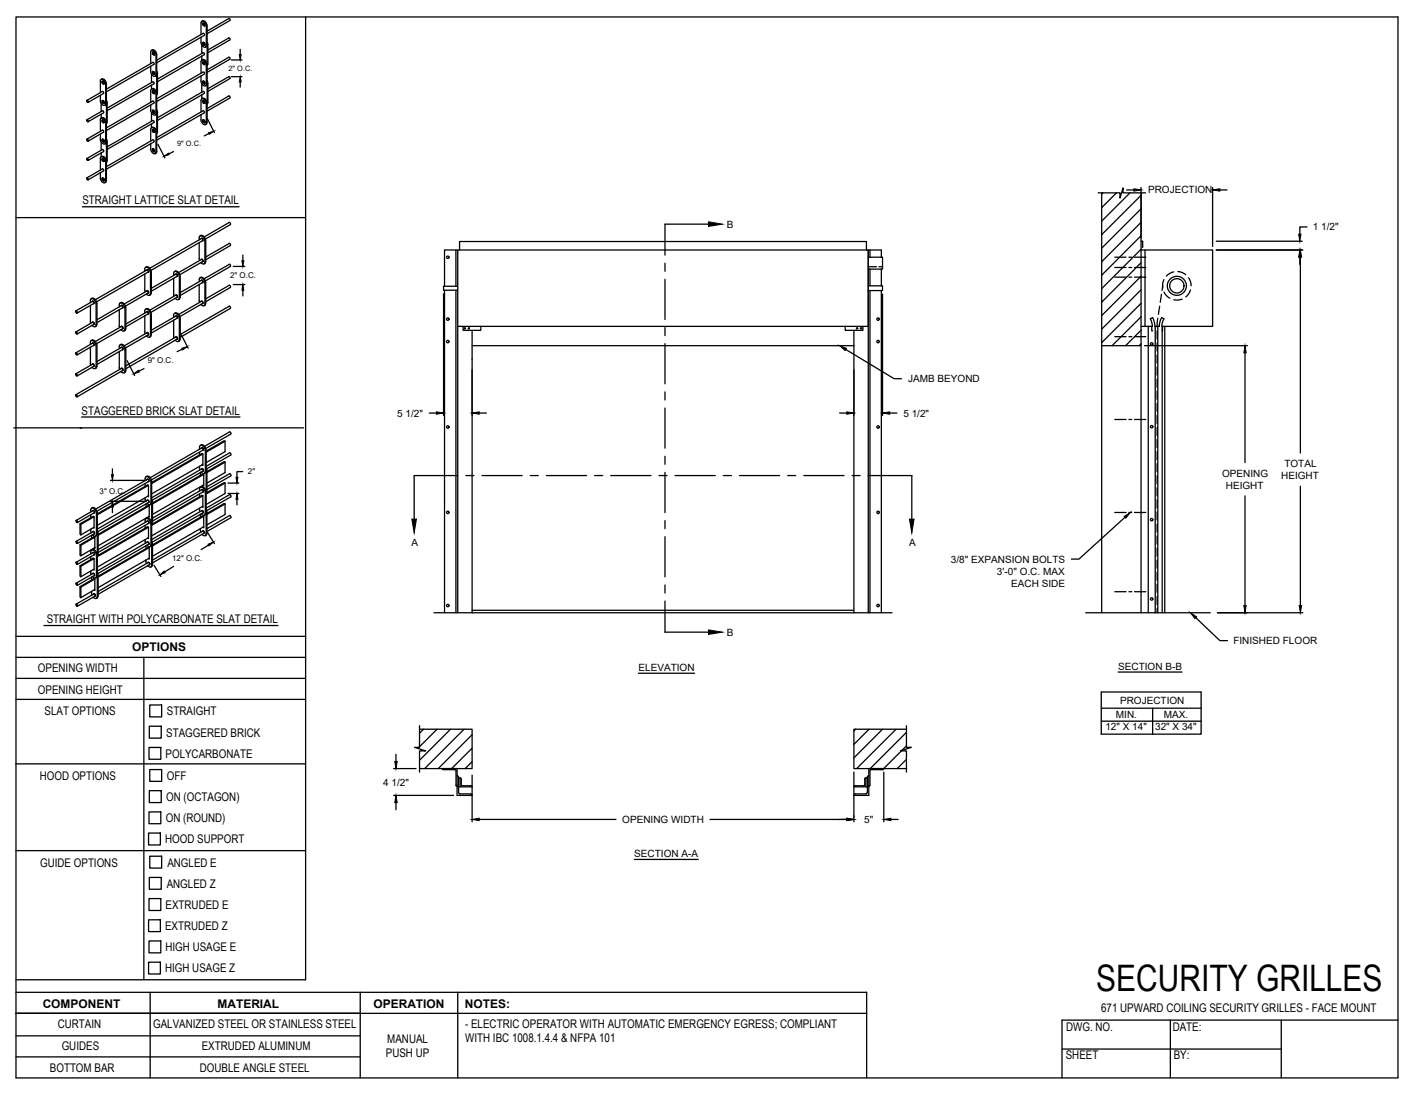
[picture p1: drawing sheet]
<svg xmlns="http://www.w3.org/2000/svg" width="279mm" height="216mm" viewBox="0 0 279 216" stroke-linecap="round" stroke-linejoin="round" font-family="sans-serif">
<!-- layer: PUSH UP -->
<g fill="none" stroke="#000" stroke-width=".25">
<path d="M216.7 38.1h4.3v1l.6-2v1h4.4M217.4 38.1v82.8M217.6 38.1l-.2 .2M220.3 38.1l-2.9 2.9M223 38.1l-5.6 5.5M225.1 38.1v82.8M225.1 38.5l-7.7 7.8M87.7 57.3v63.6M90 49.3v7.2M90 57.3v63.6M90.3 49.3v71.6M90.3 56.5h-2.8v.8h2.8"/>
<path d="M90.7 49.3v-1.6h80.3v1.6M171.3 56.4h2.8v.9h-2.8M171.3 50.8h2.8v2.3h-2.8M171.3 49.3v71.6M171.3 52.6h1.7M171.7 49.3v1.5M171.7 53.1v3.3M171.7 57.3v63.6M173.4 52.6h.7M173.9 50.8v-1.5h-86.2v7.2M173.9 53.1v3.3M173.9 57.3v63.6"/>
<path d="M220 50.8h2.2M220 52.8h2.2M220 54.7h2.2M222.8 50.8h.5M222.8 52.8h.5M222.8 54.7h.5M223.9 50.8h2.2M223.9 52.8h2.2M223.9 54.7h2.2M225.1 41.2l-7.7 7.8M225.1 43.9l-7.7 7.7M225.1 46.5l-7.7 7.8"/>
<path d="M225.1 49.3h14.2v15.1h-10M225.1 47.6h.4v1.3M225.1 49.2l-7.7 7.8M225.1 51.9l-7.7 7.7M225.1 54.5l-7.7 7.8M225.1 57.2l-7.7 7.8M225.1 59.9l-7.7 7.7M225.9 49.3v15.1M229.2 58.1l-.3 1.5M229.4 56.4l-.1 .9M229.7 55.2l-.2 .5-.1 1.1M229.7 57.6l.5 .8 .6 .4"/>
<path d="M231.6 53.7l-.7 .2-.8 .6M232.4 53.6l.9 .2 .7 .4M233.3 59l-1 .2h-.7M234.5 54.8l.4 .7 .1 .9M234.9 57.2l-.2 .6-.7 .8M90.3 64.4h81M91.4 64.4v.8h3.5v-.8M93.2 65.2v55.7M93.2 68.2h75.3M166.8 64.4v.8h3.5v-.8M168.5 65.2v55.7M217.4 68.2h7.7"/>
<path d="M220 66.4h2.2M222.8 66.4h.5M223.9 66.4h2.2M225.1 64.4h2.3M225.1 62.5l-5.7 5.7M225.1 65.2l-3 3M225.1 67.8l-.3 .4M226.6 64.4v56.5M227 62.9l.3 .7 .1 .8M227.3 64.4v.9h.1M227.4 62.7l.4 1 .1 .7h.9M227.4 62.7l-.4 .2"/>
<path d="M227.9 64.4v56.5M228.3 65.3v1.6M228.3 67.7v1.6M228.3 70.1v1.6M228.3 72.5v1.5M228.3 74.8v1.6M228.3 77.2v1.6M228.3 79.6v1.6M228.5 62.8l-.2 1.7M228.5 64.4v56.5M228.8 60.4l-.2 1.6M229.2 62.7l-.4 1-.1 .7"/>
<path d="M229.2 62.7l.5 .2M229.3 64.4v56.5M229.4 64.4v.9h-.1M229.7 62.9l-.3 .7-.1 .8M229.8 64.4v56.5M220 82.8h2.2M222.8 82.8h.5M223.9 82.8h2.2M228.3 82v1.6M228.3 84.4v1.6M228.3 86.7v1.6M228.3 89.1v1.6"/>
<path d="M228.3 91.5v1.6M228.3 93.9v1.6M228.3 96.3v1.6M228.3 98.7v1.5M220 101.1h2.2M220 116.8h2.2M222.8 101.1h.5M222.8 116.8h.5M223.9 101.1h2.2M223.9 116.8h2.2M228.3 101v1.6M228.3 103.4v1.6"/>
<path d="M228.3 105.8v1.6M228.3 108.2v1.6M228.3 110.6v1.5M228.3 112.9v1.6M228.3 115.3v1.6M228.3 117.7v1.6M85.6 120.9h90.4M93.2 120.4h75.3M214.2 120.9h24.6M228.3 120.1v.8M82.7 147.5l-.3 .2M82.8 143.9h10.4v7.8h-10.4"/>
<path d="M82.8 143.2v4.3h-1l2.2 .7h-1.2v4.2M83.6 143.9l-.8 .8M86.2 143.9l-3.4 3.5M88.9 143.9l-6.1 6.1M90.2 155.2l-.2-.2-.1-3-2.4-.1-.3-.2h3v5.3h2.9l-.3-.3h-2l-.3-.3M90.2 153.1l.3 .3v3M90.2 155.2h.1M90.5 153.5h.3M90.8 153.5l.2 .2 .1 1.3 1.8 .1M90.8 153.5v1.8M91.6 143.9l-7.8 7.8M92.9 155l.2 .3h-2.6"/>
<path d="M93.2 145l-6.7 6.7M93.2 147.7l-4.1 4M93.2 150.3l-1.4 1.4M168.7 155l-.2 .3h2.7M168.7 155.1h1.7M168.8 156.7h2.1M168.8 143.9l-.3 .3M170.8 153.5l-.2 .2v1.1l-.2 .3M171.1 156.4l-.3 .3M171.2 153.5h-.3v1.8M171.2 153.4v3M171.4 153.1l-.3 .3"/>
<path d="M171.4 155.2h.1M171.5 143.9l-3 3M171.6 155l-.2 .2M171.7 152.1v2.9M174.1 143.9l-5.6 5.7M174.2 151.9h-2.3l-.3 .2M174.4 151.7l-.3 .2M174.4 151.7h-3v5.3h-2.9l.3-.3M176.8 143.9l-7.8 7.8M177.9 148.2l-3.5 3.5M178.9 143.9h-10.4v7.8h10.4M178.9 143.2v4.3h.9l-2.1 .7h1.2v4.2"/>
<path d="M178.9 144.5l-7.2 7.2M178.9 147.2l-1 .9M178.9 149.9l-1.9 1.8"/>
<circle cx="88.4" cy="50.8" r=".24"/>
<circle cx="232.2" cy="56.4" r="1.41"/>
<circle cx="232.2" cy="56.4" r="1.89"/>
<circle cx="88.4" cy="67.4" r=".24"/>
<circle cx="88.4" cy="63" r=".24"/>
<circle cx="91.7" cy="64.8" r=".12"/>
<circle cx="92.5" cy="64.8" r=".12"/>
<circle cx="169.1" cy="64.8" r=".12"/>
<circle cx="169.9" cy="64.8" r=".12"/>
<circle cx="173.3" cy="67.4" r=".24"/>
<circle cx="173.3" cy="63" r=".24"/>
<circle cx="227.2" cy="67.9" r=".24"/>
<circle cx="88.4" cy="84.3" r=".24"/>
<circle cx="173.3" cy="84.3" r=".24"/>
<circle cx="227.2" cy="84.2" r=".24"/>
<circle cx="88.4" cy="101.1" r=".24"/>
<circle cx="88.4" cy="119.5" r=".24"/>
<circle cx="173.3" cy="119.5" r=".24"/>
<circle cx="173.3" cy="101.1" r=".24"/>
<circle cx="227.2" cy="102.6" r=".24"/>
<circle cx="227.2" cy="118.2" r=".24"/>
</g>
<!-- layer: ANNOTATIONS -->
<g fill="none" stroke="#000" stroke-width=".25">
<path d="M45.7 15.1h2.1M45.7 11.8h2.1M47.4 9.7v1.1M47.4 16.2v1M31.2 28.5l1.3 2.7M34.2 29.9l-.9 .5M41 23.5l1.3 2.7M41.2 26.4l-.9 .4M222.3 37.5h1.4M225.1 37v9.9M239.3 37v11.6M240.7 37.5h1.4"/>
<path d="M46 56.2h2.3M46 52.6h2.3M47.9 50.3v1.2M47.9 57.3v1.1M87.5 58v24M174.1 58.1v23.9M240 49.3h17.1M240 47.6h16.9M256.5 50.8v1.4M256.6 50.8v38.6M257.9 44.8h-1.4v1.4M25.1 71.2l1.5 2.9"/>
<path d="M28.4 72.7l-1 .6M35.6 65.8l1.5 2.9M36 68.9l-1.1 .5M93.2 73v9M166.9 69l9.5 5.7h1.5M168.5 73v9M225.8 68.2h20.3M245.7 69.6v21.7M21.8 94.8h7.1M21.8 98.9h7.1M22.2 92.5v1.2M45 97.4h2.1"/>
<path d="M45 95.3h2.1M46.8 98.5v1.2M47.9 93.1h-1.1v1.1M84.7 81.5h1.4M94.6 81.5h1.4M165.7 81.5h1.4M175.6 81.5h1.4M245.7 97.9v21.6M256.6 95.9v23.6M22.2 100.1v1.1M30.4 111.6l1.4 2.2M34.2 111.8l-1.7 1.1"/>
<path d="M41 105.1l1.3 2.2M41.1 107.6l-1.4 .9M222 102.1l-9.1 8.2h-1.5M126 132.9h11.1M217.3 136.6h19.7v8.3h-19.7zM217.3 139.8h19.7M220.6 132.6h12.6M227.4 139.8v5.1M235.9 121.9l4.8 4.5h1.5M240.2 120.9h16.9M77.7 151.7h4.4M77.7 157h11.8"/>
<path d="M78.1 148.9v1.4M78.1 158.4v1.4M93.2 153v9.2M168.5 152.4v9.8M174.4 152.4v9.8M217.3 142.3h19.7M94.6 161.7h26.9M125.2 169.6h12.6M140.1 161.7h27M175.8 161.7h1.4"/>
</g>
<g fill="#000" stroke="#000" stroke-width=".2">
<path d="M47.4 15.1l.2 1.1h-.4zM47.2 10.8h.4l-.2 1zM32.4 30.8l.8-.6 .2 .3zM41.1 26.2l1.1-.3-.9 .6zM223.7 37.3l1.4 .2-1.4 .2zM239.3 37.5l1.4-.2v.4zM47.9 56.2l.2 1.1h-.4zM47.7 51.5h.4l-.2 1.1zM256.5 49.3l.2 1.5h-.5zM256.2 46.2h.5l-.2 1.4zM256.6 49.3l.2 1.5h-.5zM26.4 73.8l.9-.7 .2 .3z"/>
<path d="M35.9 68.7l1.1-.3-1 .7zM165.7 68.2l1.3 .5-.2 .5zM245.7 68.2l.2 1.4h-.5zM22 93.7h.4l-.2 1.1zM46.8 97.4l.1 1.1h-.3zM46.6 94.2h.3l-.1 1.1zM86.1 81.3l1.4 .2-1.4 .2zM93.2 81.5l1.4-.2v.4zM167.1 81.3l1.4 .2-1.4 .2zM174.1 81.5l1.5-.2v.4zM22.2 98.9l.2 1.2h-.4zM31.5 113.5l.9-.8 .2 .3z"/>
<path d="M41.1 107.4l1-.4-.8 .7zM221.8 101.9l1.2-.8-.9 1.2zM245.4 119.5h.5l-.2 1.4zM256.3 119.5h.5l-.2 1.4zM234.9 120.9l1.2 .8-.3 .4zM77.9 150.3h.5l-.3 1.4zM78.1 157l.3 1.4h-.5zM93.2 161.7l1.4-.2v.4zM167.1 161.5l1.4 .2-1.4 .2zM174.4 161.7l1.4-.2v.4z"/>
</g>
<!-- layer: PUSH UP -->
<path d="M93.2 71h.1" fill="none" stroke="#000" stroke-width=".2"/>
<!-- layer: SECTION CUTS -->
<g fill="none" stroke="#000" stroke-width=".25">
<path d="M131.2 51.9v1.6M131.2 55.1v8M139.8 44.2h-8.6v6.2M131.2 64.6v1.6M131.2 67.8v8M131.2 77.3v1.6M90.3 93.9h-8.6v8.5M91.9 93.9h1.6M95.1 93.9h7.9M104.6 93.9h1.6M107.8 93.9h7.9M117.3 93.9h1.6"/>
<path d="M120.5 93.9h7.9M130 93.9h1.6M131.2 80.5v8M131.2 90v1.6M131.2 93.2v8M133.2 93.9h7.9M142.7 93.9h1.6M145.9 93.9h7.9M155.4 93.9h1.6M158.6 93.9h7.9M168.1 93.9h1.6M171.3 93.9h8.6v8.5"/>
<path d="M131.2 102.7v1.6M131.2 105.9v8M131.2 115.4v1.6M131.2 118.6v6.2h8.6"/>
</g>
<path d="M139.8 43.8l2.7 .4-2.7 .5zM81.3 102.4h.9l-.5 2.8zM179.5 102.4h.9l-.5 2.8zM139.8 124.3l2.7 .5-2.7 .4z" fill="#000" stroke="#000" stroke-width=".2"/>
<!-- layer: DETAILS -->
<g fill="none" stroke="#000" stroke-width=".25">
<path d="M17.2 19.8l.2 .1v.3l-.3-.1zM19.8 16l.1-.2a.77 .77 0 0 1 .9 .8M19.8 19.8v.3a.72 .72 0 0 0 1 .6v-.3M19.8 16v2.3M19.8 18.8v1M20.1 15.6a.86 .86 0 0 1 .9 .9M20.1 15.6l-.1 .1M20.2 16l.3 .2v.4l-.3-.2zM20.2 19.9l.3 .2v.3l-.3-.2zM20.2 16h.2l.1 .2v.3M20.2 19.9l.2-.1 .1 .2v.4M20.2 18l.2 .2v.2"/>
<path d="M20.2 18.1l-3.1 1.7M20.2 16.2l.2 .3zM20.2 20l.2 .3zM20.4 18.4l-3 1.8M20.6 16.6h-.1M20.8 16.6v3.8M21 19.7l.1 .5M21 16.5v19.1M29.7 10.3l.1-.3a.77 .77 0 0 1 1 .9M29.7 10.3v2.3M29.9 9.9a.73 .73 0 0 1 .8 .1 .73 .73 0 0 1 .2 .8v19.1l-.3 .4M29.9 16.8v.8a.73 .73 0 0 1 .8 .1 .73 .73 0 0 1 .2 .7"/>
<path d="M29.9 14.6v1.7M30.1 17.9l.3 .2v.4l-.3-.2zM30.1 14.1l.3 .2v.4l-.3-.2zM30.1 10.3l.3 .2v.3l-.3-.1zM30.1 12.3l-9.1 5.3M30.1 20l-9.1 5.2M30.1 19.9l.3 .2v.2l-9.4 5.5M30.1 12.3l.3 .1v.3l-9.4 5.4M30.2 17.9h-.1M30.2 14.1h-.1M30.2 10.3h-.1M30.2 18.1l.1 .3z"/>
<path d="M30.2 14.2l.1 .4zM30.2 10.4l.1 .3zM30.2 17.9l.3 .2-.1 .4M30.2 14.1l.3 .2-.1 .4M30.2 10.3l.3 .1-.1 .5M30.8 10.9l-.1 4.1a.77 .77 0 0 1-1-.9v-1M30.9 14.6l-.3 .4M30.9 14l.2 .5v3.8l-.2 .4M31.1 15.6l9-5.2 .2 .1v.3l-9.2 5.3M39.8 4.2a.73 .73 0 0 1 .8 .1 .73 .73 0 0 1 .3 .7M39.8 18.7v.8a.73 .73 0 0 1 .8 .1 .73 .73 0 0 1 .3 .7M39.8 8.9v1.7"/>
<path d="M39.8 11.1v.8l.2-.1M39.8 16.5v1.7M40 11.8a.86 .86 0 0 1 .9 .9M40 4.6l.3-.1 .1 .2v.4M40 8.4h.3l.1 .1v.4M40 12.2h.3l.1 .1v.4M40 16h.3l.1 .2v.3M40 19.9l.3-.1 .1 .2v.4M40 4.6l.3 .1v.4l-.3-.2zM40 8.4l.3 .2v.3l-.3-.1zM40 12.2l.3 .2v.3l-.3-.1zM40 16l.3 .2v.4l-.3-.2z"/>
<path d="M40 19.9l.3 .2v.3l-.3-.2zM40.1 4.7l.2 .3zM40.1 8.5l.2 .3zM40.1 12.3l.2 .3zM40.1 16.2l.2 .3zM40.1 20l.2 .3zM40.3 7v-.3l-.2-.1-9.2 5.3M40.3 14.6v-.3l-.2-.1-9.2 5.3M40.3 7l-9.4 5.4M40.3 14.6l-9.4 5.4M40.4 16.6h-.1M40.4 12.7l-.1 .1"/>
<path d="M40.4 8.9l-.1 .1M40.4 5.1h-.1M40.7 5.2l-.1 4a.77 .77 0 0 1-.9-.8v-1.1M40.7 12.8l-.1 4.1a.77 .77 0 0 1-.9-.9v-1M40.7 5.1v-.2a.72 .72 0 0 0-1-.6v2.5M40.7 12.8v-.3a.72 .72 0 0 0-1-.6v2.6M40.9 16.5l-.3 .5M40.9 8.9l-.3 .4M40.9 15.9l.1 .5M40.9 8.3l.1 .5M40.9 5.1v19.1M41 12.6l-.1 .3"/>
<path d="M41 8.8v3.8M41 16.4v3.9M45.4 19.3v-.2l-.3-.2-4.2 2.5M45.4 15.5v-.3l-.3-.1-4.1 2.4M45.4 11.7v-.3l-.3-.1-4.2 2.5M45.4 7.9v-.3l-.3-.1-4.1 2.4M45.4 4v-.2l-.3-.2-4.2 2.5M45.4 7.9l-4.4 2.5M45.4 15.5l-4.4 2.5M45.4 4l-4.5 2.6M45.4 11.7l-4.5 2.6M45.4 19.3l-4.5 2.6"/>
<path d="M17.2 27.4l.2 .2v.2l-.3-.1zM17.2 35.1l.2 .1v.3l-.3-.1zM17.2 23.6l.2 .2v.2l-.3-.1zM17.2 31.3l.2 .1v.3l-.3-.2zM19.8 27.5v.2a.72 .72 0 0 0 1 .6v-.2M19.8 23.7l.1-.3a.77 .77 0 0 1 .9 .8M19.8 35.1v.3a.72 .72 0 0 0 1 .6v-.3M19.8 31.3l.1-.3a.77 .77 0 0 1 .9 .9M19.8 23.7v2.2M19.8 26.4v1.1M19.8 31.3v2.3M19.8 34.1v1"/>
<path d="M20 20.3v1.7M20 22.5v.8l.1-.1M20 28v1.7M20 30.2v.8l.1-.1M20.1 23.2a.86 .86 0 0 1 .9 1M20.1 30.9a.86 .86 0 0 1 .9 .9M20.2 27.5l.3 .2v.3l-.3-.1zM20.2 23.7l.3 .2v.3l-.3-.2zM20.2 35.2l.3 .1v.4l-.3-.2zM20.2 31.3l.3 .2v.4l-.3-.2zM20.2 27.5h.2l.1 .1v.4M20.2 23.7h.2l.1 .1v.4"/>
<path d="M20.2 35.2l.2-.1 .1 .2v.4M20.2 31.3h.2l.1 .2v.4M20.2 25.7l.2 .1v.3M20.2 33.3l.2 .1v.3M20.2 21.9l.2 .1v.3M20.2 29.5l.2 .1v.3M20.2 25.7l-3.1 1.8M20.2 33.3l-3.1 1.8M20.2 21.9l-3.1 1.7M20.2 29.5l-3.1 1.8M20.2 27.6l.2 .3zM20.2 23.8l.2 .3z"/>
<path d="M20.2 35.3l.2 .3zM20.2 31.4l.2 .3zM20.4 26.1l-3 1.8M20.4 33.7l-3 1.8M20.4 22.3l-3 1.7M20.4 29.9l-3 1.8M20.8 24.3v3.8M20.8 31.9v3.8M20.8 20.7l-.1 .1M20.8 28.3l-.1 .1M20.8 36l-.1 .1M21 20.3l-.2 .4"/>
<path d="M21 28l-.2 .3M21 35.6l-.2 .4M21 27.4l.1 .5M21.1 24.1l-.1 .3M21.1 31.7l-.1 .4M21.1 29l9-5.2 .3 .1v.3l-9.3 5.3M21.1 21.3l9-5.2 .3 .2v.2l-9.3 5.3M21.1 20.3v3.8M21.1 27.9v3.8M29.7 20.2l.1-2.5a.77 .77 0 0 1 1 .8l-.1 4.1a.77 .77 0 0 1-1-.8v-1.1M29.9 24.4v.8a.73 .73 0 0 1 .8 .1 .73 .73 0 0 1 .2 .8M29.9 22.3v1.6"/>
<path d="M30.1 29.4l.3 .2v.4l-.3-.2zM30.1 25.6l.3 .2v.3l-.3-.2zM30.1 21.8l.3 .2v.3l-.3-.2zM30.1 27.6l-9.1 5.3M30.1 27.6l.3 .1v.3M30.2 29.4h-.1M30.2 25.5l-.1 .1M30.2 21.7l-.1 .1M30.2 29.5l.1 .3zM30.2 25.7l.1 .3zM30.2 21.9l.1 .3zM30.2 29.4l.3 .2v.3"/>
<path d="M30.2 25.5l.3 .2-.1 .4M30.2 21.7l.3 .2v.4M30.4 28l-9.4 5.4M30.5 29.9l-.1 .1M30.5 22.3h-.1M30.8 26.2l-.1 4a.77 .77 0 0 1-1-.8v-1M30.8 26.1l-.1-.2a.72 .72 0 0 0-.9-.6l-.1 2.5M30.9 27.2l9.2-5.3 .2 .1v.3l-9.4 5.4M30.9 22.3l-.3 .4M30.9 21.7l.2 .5M31.1 22.2v3.8l-.2 .3M31.1 23.2l9-5.2 .2 .2v.2l-9.2 5.4"/>
<path d="M39.7 22.6a1.87 1.87 0 0 0 .3 1.8l.4 .2 .3-.4M40 23.7h.3l.1 .1v.4M40 23.7l.3 .2v.3l-.3-.2zM40.1 23.8l.2 .3zM40.4 24.2h-.1M40.4 20.4h-.1M40.7 20.4v3.9M40.7 20.4v-.2a.72 .72 0 0 0-1-.6v2.5M40.9 24.2l-.3 .4M41 20.2l-.1 .4M17.8 59.3l.2-.4a.95 .95 0 0 1 .9 1.1l.1 4.1M17.8 59.3v.4"/>
<path d="M18 59a.72 .72 0 0 1 1.1 .6v.3M18.2 59.5a.27 .27 0 0 1 .4 .1 .27 .27 0 0 1-.2 .3M18.3 59.4l.2 .2v.3l-3.3 1.9M18.3 59.5l-3.3 1.9M19.1 59.9v4.1M23.8 59.7a.98 .98 0 0 1 1 1v4.2l-.3 .4M23.9 59.7l-.2 .1M28.6 53.5l.1-.7a.98 .98 0 0 1 1 1l-.1 4.3-.4 .2-.3-.3M28.6 54.1v3.5M28.7 52.8l.2-.1a.95 .95 0 0 1 .9 1M28.9 57.4h.1a.27 .27 0 0 1 .3 .1 .27 .27 0 0 1-.1 .4M28.9 53.3h.1a.27 .27 0 0 1 .3 .1 .27 .27 0 0 1-.1 .3"/>
<path d="M29 53.2l.2 .2v.3l-10.1 5.9M29 57.4l.2 .1v.3l-4.4 2.6M29 53.3l-10.2 5.8M29 57.4l-4.5 2.6M29.6 52.9l10.1-5.8 .3 .1v.3l-10.2 5.9M29.7 58.2l-.2 .1M29.9 53.7l-.1 4.1-.1 .4M34.2 54l.2-.4a.99 .99 0 0 1 1 1l-.1 4.4-.4 .1-.3-.2M34.2 58.1l.1 .4M34.3 54v.4M34.3 54.9v3.2M34.4 53.6l.2-.1a.95 .95 0 0 1 .9 1"/>
<path d="M34.6 58.3v-.1a.27 .27 0 0 1 .4 .2 .27 .27 0 0 1-.1 .3M34.6 54.2v-.1a.27 .27 0 0 1 .4 .1 .27 .27 0 0 1-.1 .4M34.7 58.2l.2 .2v.2l-5.1 3M34.7 54.1l.2 .1v.3l-5 3M34.7 54.1l-4.8 2.8M34.7 58.2l-5.1 3M35.4 59l-.2 .1M35.5 58.6l-.1 .4M35.6 54.5v4.2M39.3 47.3l.2-.7a.95 .95 0 0 1 .9 1v4.3l-.4 .2-.4-.3M39.3 47.9l.1 3.5M39.3 55.6l.2-.8a.95 .95 0 0 1 .9 1v4.2a.32 .32 0 0 1-.4 .3l-.4-.2"/>
<path d="M39.3 56.2v3.1M39.3 59.3l.1 .4M39.6 54.7a.98 .98 0 0 1 1 1.1v4.1l-.2 .3M39.6 46.5a.95 .95 0 0 1 1 1M39.6 54.7l-.1 .1M39.6 46.5l-.1 .1M39.7 59.5a.27 .27 0 0 1 .3 .1 .27 .27 0 0 1-.1 .3M39.7 47.1a.26 .26 0 0 1 .3 .1 .26 .26 0 0 1-.1 .3M39.7 51.2a.26 .26 0 0 1 .3 .1 .26 .26 0 0 1-.1 .4M39.7 55.4v-.1a.26 .26 0 0 1 .3 .2 .26 .26 0 0 1-.1 .3M39.7 55.3l.3 .2v.2l-4.4 2.6M39.8 55.3l-4.2 2.4"/>
<path d="M40 51.6l-4.5 2.6M40 51.6v-.3l-.3-.1-4.4 2.6M40.4 52l-.1 .1M40.6 51.6l-.2 .4M40.6 47.5v4.1M45.2 56.3l.2 .1 .1 .3M45.2 52.1l.2 .2 .1 .3M45.2 48l.2 .2 .1 .2M45.2 43.9l.2 .1 .1 .3M45.2 56.3l-4.6 2.7M45.2 43.9l-4.9 2.9M45.2 48l-4.6 2.7"/>
<path d="M45.2 52.2l-4.9 2.8M45.5 48.5l-4.9 2.8M45.5 52.6l-5 2.8M45.5 44.3l-5 2.9M45.5 56.7l-4.9 2.8M15 61.4l.2 .1v.3l-.2-.2zM15 69.6l.2 .1v.3l-.2-.1zM15 77.9l.2 .1v.3l-.2-.1zM15 65.5l.2 .1v.3l-.2-.1zM15 73.8l.2 .1v.3l-.2-.2zM15 77.9l9-5.2 .2 .1v.3l-9 5.2M17.8 63.4l.1 .4"/>
<path d="M17.8 67.6l.2-.4a.98 .98 0 0 1 1 1l-.1 4.4-.4 .1-.4-.2M17.8 71.7l.1 .4M17.8 60.3v3.2M17.8 67.6v.4M17.8 68.5v3.2M18 67.2a.72 .72 0 0 1 1.1 .7v.2M18.2 63.6a.27 .27 0 0 1 .4 .1 .27 .27 0 0 1-.2 .4M18.2 71.9a.26 .26 0 0 1 .4 .1 .26 .26 0 0 1-.2 .3M18.2 67.8v-.1a.27 .27 0 0 1 .4 .1 .27 .27 0 0 1-.2 .4M18.3 63.6l.2 .1v.3M18.3 67.7l.2 .1v.3l-3.3 1.9M18.3 71.9l.2 .1v.3l-3.3 1.9"/>
<path d="M18.3 67.7l-3.3 1.9M18.3 63.6l-3.3 1.9M18.3 71.9l-3.3 1.9M18.5 64l-3.3 1.9M18.8 67.4l5.2-3 .2 .2v.2l-5.1 3M18.9 64.1l-.2 .4-.6-.3M19 72.6l-.2 .1M19.1 64l-.3 .5M19.1 72.3l-.2 .3M19.1 71.4l4.9-2.9 .2 .2v.3l-5.1 2.9M19.1 63.1l4.9-2.8 .2 .1v.3l-5.1 3M19.1 68.2v4.1"/>
<path d="M23.5 64.3l.1 .3M23.5 68.8l.2-.7a.95 .95 0 0 1 .9 1M23.5 69.4l.1 3.5M23.5 60.6l.2-.8a.95 .95 0 0 1 .9 1M23.5 61.1v3.2M23.8 68a.95 .95 0 0 1 1 1M23.9 68l-.2 .1M23.9 68.6a.27 .27 0 0 1 .4 .1 .27 .27 0 0 1-.2 .3M23.9 72.7a.27 .27 0 0 1 .4 .1 .27 .27 0 0 1-.2 .4M23.9 64.5v-.1a.27 .27 0 0 1 .4 .2 .27 .27 0 0 1-.2 .3M23.9 60.4v-.1a.26 .26 0 0 1 .4 .1 .26 .26 0 0 1-.2 .4M24.6 73.2l-.2 .4-.6-.3"/>
<path d="M24.6 64.9l-.2 .4-.6-.3M24.7 60.8v4.2M24.7 69.1v4.1M24.7 73.5l-.2 .1M24.8 73.1l-.2 .4M24.8 63.9l4.2-2.4 .2 .2v.2l-4.4 2.6M24.8 69v4.1M28.6 61.8l.1-.8a.95 .95 0 0 1 1 1v4.2l-.3 .4-.5-.3M28.6 62.3v3.6M28.7 61l.2-.1a.95 .95 0 0 1 .9 1M28.9 61.6l.1-.1a.26 .26 0 0 1 .3 .2 .26 .26 0 0 1-.1 .3M28.9 65.7l.1-.1a.3 .3 0 0 1 .3 .2 .3 .3 0 0 1-.1 .3"/>
<path d="M29.2 66.1v-.3l-.2-.2-4.5 2.6M29.3 66.1l-4.5 2.6M29.9 62l-.1 4.1-.3 .4M34.2 66.4l.1 .3M34.2 62.2l.2-.3a.95 .95 0 0 1 1 1v4.1M34.3 62.2v.4M34.3 63.2v3.2M34.6 61.8a.95 .95 0 0 1 .9 1M34.6 61.8l-.2 .1M34.6 66.5a.26 .26 0 0 1 .4 .1 .26 .26 0 0 1-.1 .4M34.6 62.4a.26 .26 0 0 1 .4 .1 .26 .26 0 0 1-.1 .3M34.7 66.5l.2 .1v.3l-10.1 5.9"/>
<path d="M34.7 62.4l.2 .1v.3l-5 2.9M34.7 66.5l-9.9 5.7M34.7 62.4l-4.8 2.8M35.3 62.1l4.4-2.7 .3 .2v.3l-4.5 2.6M35.4 67l-.3 .4-.5-.3M35.5 66.9l-.3 .5M35.6 62.8v4.1M40.4 60.3h-.1M45.2 60.4l.2 .2 .1 .2M45.2 60.4l-9.6 5.6M45.5 60.9l-9.9 5.7M15.8 84.5h.2"/>
<path d="M16 84.5h.1M28.6 94.8l.2-.7a.95 .95 0 0 1 1 1M28.6 95.4v.6M28.6 98.2v.4M28.6 98.6l.1 .3M28.8 99.4v.6M29 94a.95 .95 0 0 1 .9 1v16.5l-.2 .4-.6-.3M29 94l-.2 .1M29 98.8v-.1a.26 .26 0 0 1 .4 .1 .26 .26 0 0 1-.2 .4M29 94.6a.26 .26 0 0 1 .4 .1 .26 .26 0 0 1-.2 .4M29.1 98.7l.2 .2v.2M29.1 94.6l.2 .1v.3"/>
<path d="M29.1 94.6l-10.2 5.9M29.1 98.7l-9.9 5.7M29.1 97.9l.2 .1v-2.2l-.2-.1-9.9 5.7M29.3 97.9l-10.1 5.8M29.3 95.8l-10.1 5.8M29.3 95l-10.2 5.9M29.3 99.1l-10 5.8M29.4 99.8v2.3l-.1-.1M29.4 99.8l-.1-.1-9.9 5.8M29.4 99.8l-10 5.8M29.6 94.3l10.2-5.9 .3 .1v.3l-10.2 5.9M29.8 99.2l-.3 .4-.5-.3"/>
<path d="M29.8 95.1v4.1M29.9 98.5l.2 .5v4.2M29.9 99.1v.3l-.3 .2M29.9 99.4h.1M39.4 88.6l.1-.7a.95 .95 0 0 1 1 1v4.1l-.3 .4-.5-.3M39.4 96.9l.1-.7a.99 .99 0 0 1 1 1v4.3l-.4 .2-.4-.3M39.4 92v.7M39.4 89.2v.6M39.4 97.5v.5M39.5 87.9a.72 .72 0 0 1 1.1 .6l.1 .3M39.5 96.1v.1a.85 .85 0 0 1 1.2 .9M39.5 93.2v.8"/>
<path d="M39.7 88.4h.1a.26 .26 0 0 1 .3 .1 .26 .26 0 0 1-.1 .4M39.7 92.6l.1-.1a.26 .26 0 0 1 .3 .1 .26 .26 0 0 1-.1 .4M39.7 96.7l.1-.1a.26 .26 0 0 1 .3 .2 .26 .26 0 0 1-.1 .3M39.8 92.5l.3 .2v.2l-10.1 5.8M39.8 92.5l-9.9 5.7M40 95.8l.2 .1v-2.3l-.2-.1-9.9 5.8M40 89.6l-10.1 5.8M40 89.6v2.3l-.1-.1M40 97.9v2.2l-.1-.1M40 97.9l-.1-.2-9.8 5.7M40 89.6l-.1-.1-10 5.7M40 91.7l-10.1 5.8"/>
<path d="M40 97.9l-10.1 5.8M40 99.9l-10.1 5.8M40.2 93.6l-10.1 5.8M40.2 95.7l-10.1 5.8M40.7 92.9l-.1 .3-.3 .2M40.7 92.3l.1 .6M40.7 93.2h.1M40.7 88.8v16.6M40.8 97l-.1 .3M40.8 96.1l4.5-2.6 .2 .1v.3l-4.7 2.7M40.8 92.9v4.1M44.4 87.1l-.2-.1-3.5 2"/>
<path d="M44.4 91.2l-.2-.1-3.4 2M44.4 95.3l-.2-.1-3.4 2M44.4 99.5l-.2-.1-3.4 1.9M44.4 87.1v2l-3.7 2.2M44.4 91.2v2.1l-3.6 2M44.4 95.3v2.1l-3.7 2.2M44.4 99.5v2l-3.6 2.1M44.4 91.2l-3.6 2.1M44.4 99.5l-3.6 2M44.4 95.3l-3.7 2.2M44.4 87.1l-3.7 2.1M45.3 89.4l.2 .1v.3l-4.7 2.7"/>
<path d="M45.3 89.4l-4.6 2.6M45.5 98v-.2l-.2-.2-4.6 2.7M45.5 85.7v-.3l-.2-.2-4.9 2.9M45.6 85.7l-5 2.8M45.6 98l-4.8 2.8M15 102.7l.3 .1v.3l-.3-.1zM15 110.9l.3 .2v.3l-.3-.2zM15 119.2l.3 .1v.3l-.3-.1zM15 106.8l.3 .2v.2l-.3-.1zM15 115.1l.3 .1v.3l-.3-.1zM15 102.7l3.3-1.9 .3 .1v.3l-3.3 1.9M15 115.1l3.3-1.9 .3 .1v.3l-3.3 1.9"/>
<path d="M15 119.2l3.5-2 .2 .2v.2l-3.4 2M15.8 115.8l2.8-1.6 .1 .1v2.2l-.1-.1M16 103.5l-.2-.1v2.1l.2 .1M16 107.6l-.2-.1v2.1l.2 .1M16 111.7h-.2v2l.2 .1M16 115.9l-.2-.1v2l.2 .1M17.9 101l.2-.7a.95 .95 0 0 1 .9 1v4.3l-.4 .2-.4-.3M17.9 104.4l.1 .7M17.9 109.3l.2-.8a.95 .95 0 0 1 .9 1.1v4.3l-.4 .2-.4-.3M17.9 101.6v.6M17.9 109.9v.5M17.9 112.7v.4"/>
<path d="M17.9 113l.1 .4M18.1 116.7v.7M18.1 108.5h.1M18.1 105.6v.6M18.1 113.9v.6M18.2 100.2a.95 .95 0 0 1 1 1M18.2 108.5a.95 .95 0 0 1 1 1M18.2 100.2l-.1 .1M18.3 100.8a.27 .27 0 0 1 .3 .1 .27 .27 0 0 1-.1 .4M18.3 105v-.1a.26 .26 0 0 1 .3 .1 .26 .26 0 0 1-.1 .4M18.3 113.2v-.1a.3 .3 0 0 1 .3 .2 .3 .3 0 0 1 0 .4l-.1-.1M18.3 109.1a.26 .26 0 0 1 .3 .1 .26 .26 0 0 1-.1 .3"/>
<path d="M18.3 109l.3 .2v.3l-3.3 1.9M18.4 109.1l-3.4 1.9M18.4 104.1l.2 .1v-2.2l-2.6 1.5v2.1M18.4 112.4l.2 .1v-2.3l-2.6 1.5v2.1M18.4 117.3l.1-.1a.26 .26 0 0 1 .3 .1 .26 .26 0 0 1-.1 .4M18.6 104.1l-2.6 1.5M18.6 102l-.2-.1-2.6 1.5M18.6 112.3l-2.6 1.5M18.6 110.2h-.2l-2.6 1.5M18.6 105.3l-3.3 2M18.6 105.3v-.2l-.3-.2-3.3 1.9M18.7 108.1l-2.7 1.6v-2.1l2.7-1.6v2.3l-.1-.1"/>
<path d="M18.7 114.3l-2.7 1.6v2M18.7 106l-.1-.1-2.8 1.6M18.7 116.3l-2.7 1.6M19 105.7l-.1 .1M19 114l-.1 .1M19.2 105.3l-.2 .4M19.2 113.6l-.2 .4M19.2 109.4v.1M19.2 112.9l.1 .6M19.2 104.7l.1 .5M19.2 101.2v16.5l-.3 .4-.5-.3M19.2 105.6h.1"/>
<path d="M19.2 113.8h.1M19.3 117.6l-.3 .5M19.3 109.4l-.1 .3M19.4 105.2v4.2M19.4 113.5v4.1M28.6 103.1l.2-.8a.95 .95 0 0 1 1 1.1M28.6 106.5l.1 .7M28.6 103.7v.5M28.8 110.5l.1 .7M28.8 102.3a.87 .87 0 0 1 1.1 1M28.8 107.7v.6M29 102.9v-.1a.26 .26 0 0 1 .4 .2 .26 .26 0 0 1-.2 .3"/>
<path d="M29 107a.27 .27 0 0 1 .4 .1 .27 .27 0 0 1-.2 .4M29.1 107l.2 .1v.3M29.1 102.8l.2 .2v.3M29.1 102.8l-9.7 5.7M29.1 107l-9.9 5.7M29.1 106.2l.2 .1v-2.3l-.2-.1-9.8 5.7M29.2 111.1v-.1a.3 .3 0 0 1 .3 .2 .3 .3 0 0 1 0 .3h-.1M29.2 111l.3 .2v.2l-10.1 5.9M29.3 111l-9.9 5.7M29.3 104.1l-10.1 5.8M29.3 106.1l-10.1 5.8M29.3 103.3l-9.9 5.7"/>
<path d="M29.3 107.4l-10 5.8M29.4 108.1v2.2l-.1-.1M29.4 108.1l-.1-.1-9.9 5.7M29.4 101.9l-10 5.8M29.4 108.1l-10 5.8M29.4 110.2l-10 5.8M29.8 107.5l-.3 .4-.5-.3M29.8 107.8l-.2 .1M29.8 103.4v4.1M29.9 106.7l.2 .6v4.1l-.2 .4M29.9 107.4h.1M29.9 107.4l-.1 .4"/>
<path d="M29.9 106.5l9.9-5.7 .3 .1v.3l-10.1 5.8M29.9 107.6h.1M29.9 111.8l-.1 .1M30.1 103.2l-.2 .3M30.1 102.3l9.7-5.7 .3 .2v.3l-10 5.7M30.1 110.5l9.9-5.7 .2 .1v.3l-10.1 5.9M39.4 100.3v.4M39.4 100.7v.3M39.5 101.5v.6M39.5 104.3v.4M39.5 104.7l.1 .3M39.7 100.8h.1a.27 .27 0 0 1 .3 .1 .27 .27 0 0 1-.1 .4"/>
<path d="M39.9 104.9l.1-.1a.27 .27 0 0 1 .3 .1 .27 .27 0 0 1-.1 .4M40.2 101.9l-.2-.1-9.9 5.7M40.2 101.9v2.2h-.2M40.2 101.9l-10.1 5.8M40.2 103.9l-10.1 5.9M40.5 101.6l-.2 .1M40.7 101.2l-.2 .4M40.7 105.3l-.3 .4-.6-.3M40.7 100.6l.1 .5v4.2l-.3 .4M40.7 101.4h.1M45.3 101.7l.2 .2v.3l-4.7 2.7M45.3 101.7l-4.5 2.6"/>
</g>
<!-- layer: TITLE BLOCK -->
<g fill="none" stroke="#000" stroke-width=".25">
<path d="M3.2 3.3h272.6v209.4h-272.6zM60.3 3.3v190.1h-57.1M3.2 42.9h57.1M16.3 40.8h30.9M2.7 84.4h57.2M16.1 82.3h31.2M3.2 133.9h57.1M3.2 138h57.1M3.2 129.7h57.1M3.2 125.6h57.1M8.7 123.4h46.1M28.4 129.7v63.7"/>
<path d="M29.5 139.1h2.4v2.4h-2.4zM3.1 150.7h57.1M29.4 147.5h2.3v2.3h-2.3zM29.5 143.3h2.3v2.4h-2.3zM29.5 156h2.3v2.4h-2.3zM29.5 151.9h2.4v2.3h-2.4zM3.2 167.9h57.1M29.3 164.4h2.3v2.4h-2.3zM29.4 160.2h2.3v2.4h-2.3zM29.4 177.3h2.3v2.4h-2.3zM29.5 173.2h2.3v2.3h-2.3zM29.5 169h2.4v2.3h-2.4z"/>
<path d="M3.2 195.8h167.8v16.9M29.3 181.5h2.3v2.4h-2.3zM29.3 189.9h2.3v2.3h-2.3zM29.4 185.7h2.3v2.3h-2.3zM29.6 195.8v16.9M71.1 200h-67.9h167.8M71.1 195.8v16.9M90.3 195.8v16.9M3.2 208.6h67.9M3.2 204.4h67.9M209.6 207h43.2M230.9 201.3v11.4"/>
<path d="M252.8 201.3v11.4M275.8 201.3h-66.2v11.4"/>
</g>
<text font-size="7.2" x="216.3" y="195.5">SECURITY GRILLES</text>
<g font-size="2.4">
<text x="16.3" y="40.3">STRAIGHT LATTICE SLAT DETAIL</text>
<text x="16.1" y="81.8">STAGGERED BRICK SLAT DETAIL</text>
<text x="9.2" y="123">STRAIGHT WITH POLYCARBONATE SLAT DETAIL</text>
<text x="26.1" y="128.4">OPTIONS</text>
<text x="7.5" y="132.7">OPENING WIDTH</text>
<text x="7.5" y="136.9">OPENING HEIGHT</text>
<text x="8.8" y="141.2">SLAT OPTIONS</text>
<text x="32.9" y="141.2">STRAIGHT</text>
<text x="32.7" y="149.5">POLYCARBONATE</text>
<text x="32.8" y="145.4">STAGGERED BRICK</text>
<text x="7.9" y="153.9">HOOD OPTIONS</text>
<text x="32.9" y="153.9">OFF</text>
<text x="32.8" y="158.1">ON (OCTAGON)</text>
<text x="32.6" y="166.5">HOOD SUPPORT</text>
<text x="32.7" y="162.3">ON (ROUND)</text>
<text x="7.9" y="171">GUIDE OPTIONS</text>
<text x="33" y="171">ANGLED E</text>
<text x="32.7" y="179.3">EXTRUDED E</text>
<text x="32.9" y="175.2">ANGLED Z</text>
<text x="32.6" y="183.5">EXTRUDED Z</text>
<text x="32.6" y="191.9">HIGH USAGE Z</text>
<text x="32.7" y="187.7">HIGH USAGE E</text>
<text x="8.4" y="198.9">COMPONENT</text>
<text x="11.4" y="202.8">CURTAIN</text>
<text x="30.2" y="202.9">GALVANIZED STEEL OR STAINLESS STEEL</text>
<text x="42.9" y="198.8">MATERIAL</text>
<text x="73.7" y="198.9">OPERATION</text>
<text x="91.7" y="198.9">NOTES:</text>
<text x="91.8" y="202.8">- ELECTRIC OPERATOR WITH AUTOMATIC EMERGENCY EGRESS; COMPLIANT</text>
<text x="210.4" y="203.6">DWG. NO.</text>
<text x="217.3" y="199.8">671 UPWARD COILING SECURITY GRILLES - FACE MOUNT</text>
<text x="231.4" y="203.4">DATE:</text>
<text x="12.2" y="207.3">GUIDES</text>
<text x="39.8" y="207.2">EXTRUDED ALUMINUM</text>
<text x="76.1" y="208.6">PUSH UP</text>
<text x="76.4" y="205.8">MANUAL</text>
<text x="91.8" y="205.7">WITH IBC 1008.1.4.4 &amp; NFPA 101</text>
<text x="210.3" y="209.1">SHEET</text>
<text x="231.6" y="209">BY:</text>
<text x="9.8" y="211.5">BOTTOM BAR</text>
<text x="39.4" y="211.6">DOUBLE ANGLE STEEL</text>
</g>
<g font-size="2">
<text x="226.5" y="38.2">PROJECTION</text>
<text x="143.4" y="45">B</text>
<text x="259" y="45.5">1 1/2&quot;</text>
<text x="179.2" y="75.5">JAMB BEYOND</text>
<text x="78.4" y="82.2">5 1/2&quot;</text>
<text x="178.2" y="82.2">5 1/2&quot;</text>
<text x="241.1" y="94.1">OPENING</text>
<text x="252.8" y="94.6">HEIGHT</text>
<text x="253.4" y="92.2">TOTAL</text>
<text x="241.9" y="96.5">HEIGHT</text>
<text x="81.2" y="107.8">A</text>
<text x="179.4" y="107.8">A</text>
<text x="187.6" y="111.1">3/8&quot; EXPANSION BOLTS</text>
<text x="196.7" y="113.5">3'-0&quot; O.C. MAX</text>
<text x="199.5" y="115.8">EACH SIDE</text>
<text x="143.4" y="125.5">B</text>
<text x="243.4" y="127.1">FINISHED FLOOR</text>
<text x="126" y="132.5">ELEVATION</text>
<text x="220.6" y="132.2">SECTION B-B</text>
<text x="220.2" y="141.8">MIN.</text>
<text x="221" y="138.9">PROJECTION</text>
<text x="229.6" y="141.8">MAX.</text>
<text x="218.1" y="144.1">12&quot; X 14&quot;</text>
<text x="227.9" y="144.1">32&quot; X 34&quot;</text>
<text x="75.6" y="155">4 1/2&quot;</text>
<text x="122.8" y="162.4">OPENING WIDTH</text>
<text x="170.5" y="162.4">5&quot;</text>
<text x="125.2" y="169.2">SECTION A-A</text>
</g>
<g font-size="1.6">
<text x="45.4" y="54.9">2&quot; O.C.</text>
<text x="29.1" y="71.6">9&quot; O.C.</text>
<text x="48.9" y="93.6">2&quot;</text>
<text x="19.7" y="97.4">3&quot; O.C.</text>
<text x="34" y="110.7">12&quot; O.C.</text>
</g>
<g font-size="1.5">
<text x="45.1" y="14">2&quot; O.C.</text>
<text x="34.9" y="28.9">9&quot; O.C.</text>
</g>
</svg>
